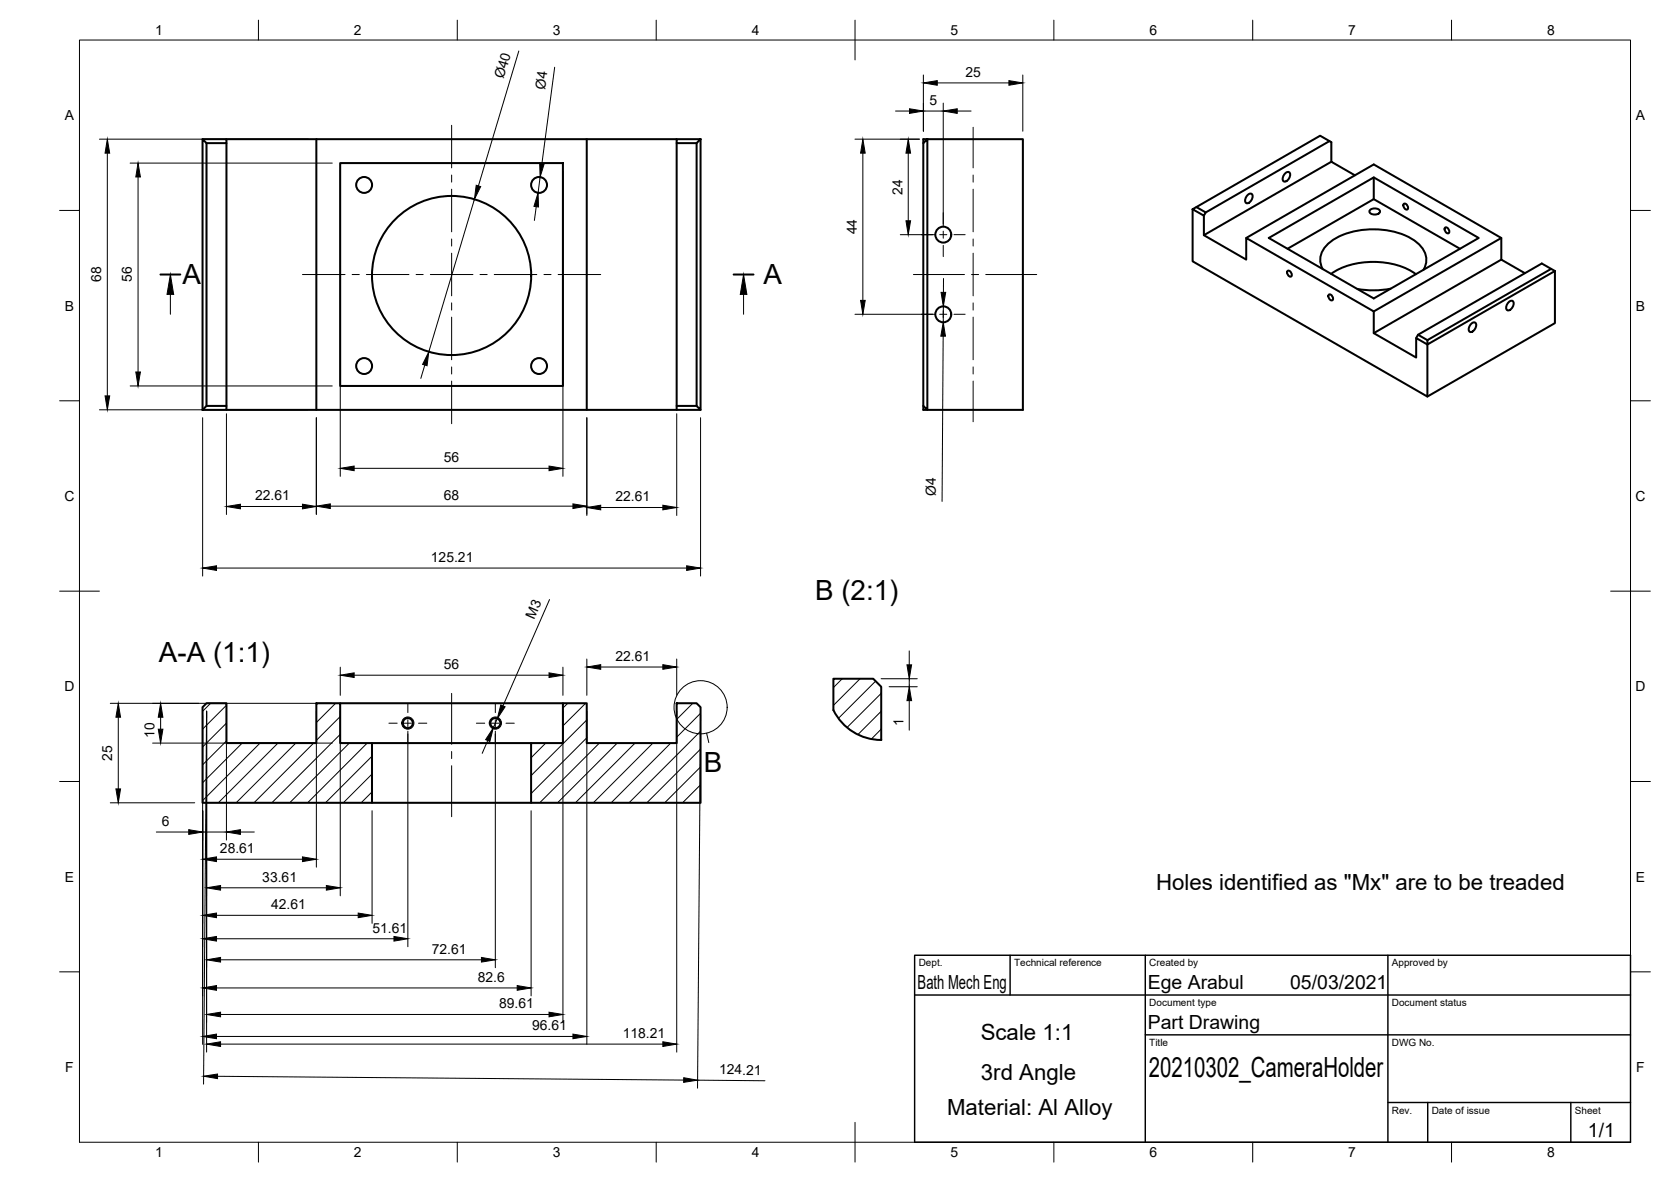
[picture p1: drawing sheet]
<svg xmlns="http://www.w3.org/2000/svg" width="420mm" height="297mm" viewBox="0 0 420 297" stroke-linecap="round" stroke-linejoin="round" font-family="sans-serif">
<!-- layer: Visible -->
<g fill="none" stroke="#000" stroke-width=".51">
<path d="M50.9 35h6v1h-5M56.9 35h113.2M56.9 36v66M79.5 35v68M147.5 35v68M170.1 35h6l-.9 1h-5.1zM170.1 36v66M176.1 35v68l-.9-1v-66M232.2 36v-1h1l-1 1v66l1 1v-68h24v68h-25v-1M334.3 35.5l-31.1 17.9M85.5 41h56v56h-56zM299.9 52.6l.9-.6 2.4 1.4-.5 .8z"/>
<path d="M299.9 52.6v13.1l59 34v-13.1l-2.8-1.7v5l-10.7-6.2v-5.4l-32-18.5v5.4l-10.7-6.1v-4.9M313.4 59.8l32-18.5 32.1 18.5v5.4l5.9 3.5M313.7 49a.69 .69 0 0 1 1.2-.1 1.65 1.65 0 0 1-1.6 2.1 1.52 1.52 0 0 1 .4-2zM323.2 43.6a.69 .69 0 0 1 1.1-.1 1.65 1.65 0 0 1-1.5 2.1 1.52 1.52 0 0 1 .4-2zM334.8 40.6l-32.1 18.5M340.7 44.1l-5.9-3.5v-4.9l-2.9-1.6-31.1 17.9M344.4 52.9a1.66 1.66 0 0 1 2.6 .2 1.55 1.55 0 0 1-2.7 0zM345.4 44.6l26.4 15.2-26.4 15.2-26.4-15.2 26.4-15.2v5.4l-21.7 12.5M345.4 50l21.7 12.5M353 51.2a.95 .95 0 0 1 .9 1.4 .95 .95 0 0 1-.9-1.4zM363.4 57.2a.95 .95 0 0 1 .8 1.4 .95 .95 0 0 1-.8-1.4zM377.5 59.8l-32.1 18.5"/>
<path d="M323.8 68a.95 .95 0 0 1 .8 1.5 .95 .95 0 0 1-.8-1.5zM332.6 67.6a5.1 5.1 0 0 1 1.8-6.7 19.6 19.6 0 0 1 15.5-2.8 12.5 12.5 0 0 1 7.9 4.5 4.7 4.7 0 0 1 .1 5.2M334.2 74a.95 .95 0 0 1 .8 1.5 .95 .95 0 0 1-.8-1.5zM334.7 68.8a20.1 20.1 0 0 1 21.3 .1M349.6 72.6a22.8 22.8 0 0 1-8.3 0M377.5 65.2l-32.1 18.5M379.4 75.9a.69 .69 0 0 1 1.1 0 1.65 1.65 0 0 1-1.5 2.1 1.52 1.52 0 0 1 .4-2.1zM390 67.6l-31.1 17.9v1.1l32.1-18.5M391 68.1l-3.3-1.9-31.1 17.9M391 68.1v13.1l-32.1 18.5M356.1 84.9l.5-.8 2.3 1.4M369.9 81.4a.69 .69 0 0 1 1.2-.1 1.65 1.65 0 0 1-1.5 2.1 1.52 1.52 0 0 1 .3-2z"/>
<path d="M51.9 102h5v1h-6zM51.9 102v-66l-1-1v68M56.9 103h119.2M175.2 102h-5.1v1M50.9 177.7l1-1h5v10h22.6v-10h6v10h8v15h-42.6zM85.5 176.7h56M141.5 176.7h6v10h22.6v-10h5.1l.9 1v24h-42.6v-15h8zM209.5 170.6h10.1l2 2v13.4a13.4 13.4 0 0 1-12-7.5zM93.5 186.7h40M93.5 201.7h40"/>
<circle cx="91.6" cy="46.5" r="2"/>
<circle cx="135.5" cy="46.5" r="2"/>
<circle cx="237.2" cy="59" r="2"/>
<circle cx="113.6" cy="69.2" r="20"/>
<circle cx="237.2" cy="79" r="2"/>
<circle cx="91.6" cy="92" r="2"/>
<circle cx="135.5" cy="92" r="2"/>
<circle cx="102.5" cy="181.7" r="1.26"/>
<circle cx="124.6" cy="181.7" r="1.26"/>
</g>
<!-- layer: Visible Narrow -->
<g fill="none" stroke="#000" stroke-width=".25">
<circle cx="102.5" cy="181.7" r="1.53"/>
<circle cx="124.6" cy="181.7" r="1.53"/>
</g>
<!-- layer: Border -->
<g fill="none" stroke="#000" stroke-width=".25">
<path d="M20 10.1h390v276.9h-390zM65 5.1v5M115 5.1v5M165 5.1v5M215 5.1v10M265 5.1v5M315 5.1v5M365 5.1v5M15 52.9h5M410 52.9h5M15 100.7h5M410 100.7h5"/>
<path d="M15 148.6h10M405 148.6h10M15 196.4h5M410 196.4h5M15 244.2h5M410 244.2h5M65 287v5M115 287v5M165 287v5M215 282.1v9.9M265 287v5M315 287v5"/>
<path d="M365 287v5"/>
</g>
<!-- layer: TitleBlock -->
<path d="M230 240.1h180v46.9h-180zM230 250h180M254 240.1v9.9M288 240.1v46.9M349 240.1v46.9M288 260.1h122M349 277.1h61M359 277.1v9.9M395 277.1v9.9" fill="none" stroke="#000" stroke-width=".36"/>
<!-- layer: Hatching -->
<g fill="none" stroke="#000" stroke-width=".25">
<path d="M52.9 176.7l-2 2M56.9 177.2l-6 6M79.9 176.7l-.4 .4M84.4 176.7l-4.9 4.9M142.7 176.7l-1.2 1.2M147.2 176.7l-5.7 5.7M174.2 176.7l-4 4.1M176.1 179.2l-5.9 6.1M211.8 170.6l-2.3 2.2M216.3 170.6l-6.8 6.7M220.2 171.2l-9.4 9.3M221.6 174.3l-8.6 8.5"/>
<path d="M221.6 178.8l-5.9 5.8M56.9 181.7l-6 6M56.9 186.2l-6 6M60.9 186.7l-10 10M65.4 186.7l-14.5 14.5M69.9 186.7l-15 15M74.4 186.7l-15 15M78.9 186.7l-15 15M85.6 180.1l-6.1 6M85.6 184.5l-17.3 17.2M87.8 186.7l-15 15M92.3 186.7l-15 15"/>
<path d="M93.6 190l-11.8 11.7M93.6 194.5l-7.3 7.2M93.6 199l-2.8 2.7M137.2 186.7l-3.7 3.7M147.6 180.9l-14.1 14M147.6 185.4l-14.1 14M150.7 186.7l-15 15M155.2 186.7l-15 15M159.7 186.7l-15 15M164.2 186.7l-15 15M168.7 186.7l-15 15M176.1 183.8l-17.9 17.9"/>
<path d="M176.1 188.2l-13.5 13.5M176.1 192.7l-9 9M176.1 197.2l-4.5 4.5M221.6 183.2l-2.5 2.5M176.1 201.7h.1"/>
</g>
<!-- layer: Annotations -->
<path d="M40.3 69h5M184.5 69h5" fill="none" stroke="#000" stroke-width=".51"/>
<g fill="none" stroke="#000" stroke-width=".25">
<path d="M42.8 74v5M187 74v5M177.7 184.3l.5 2.3"/>
<circle cx="176.2" cy="177.7" r="6.7"/>
</g>
<path d="M42.8 69l.9 5h-1.7zM187 69l.8 5h-1.7z" fill="#000" stroke="#000" stroke-width=".25"/>
<!-- layer: Dimensions -->
<g fill="none" stroke="#000" stroke-width=".25">
<path d="M130.5 12.8l-10.2 33.9M139.5 16.9l-3.2 24.1M232.2 18.8v14.2M257.2 18.8v14.2M25 35h52.6M27 38.5v61M215 35h16.2M217 38.5v37M225.2 27.9h3.5M228.4 38.5v17M232.2 27.9h5M235.7 20.8h18"/>
<path d="M237.2 25.9v31.1M240.7 27.9h3.5M32.7 41h50.8M34.7 44.5v49M85.6 43v76.7M119.3 50.1l-11.5 38.3M134.8 51.9l-.4 3.5M135.8 44.5l-.5 4M141.5 43v76.7M226.4 59h8.8M215 79h20.2M237.2 77v4"/>
<path d="M237.2 70v3.5M32.7 97h50.8M106.8 91.7l-1 3.4M237.2 84.5l-.3 41.5M25 103h52.6M50.9 105v39.8M56.9 104v25.3M79.5 105v24.3M89 117.7h49M147.6 105v24.5M170.2 104v25.5M176.1 105v39.8"/>
<path d="M60.5 127.3h15.6M83.1 127.2h61M151 127.5h15.7M54.4 142.8h118.3M138.2 150.7l-11.7 26.7M27.7 176.7h55.8M50.9 179.8v82.7M56.9 178.7v32.4M79.5 178.7v39.2M85.6 167.7v7M85.6 178.7v46.4M89 169.7h49"/>
<path d="M141.5 167.7v7M141.5 178.7v78.2M147.6 165.6v9.1M147.6 178.7v83.8M151 167.6h15.7M170.2 165.6v9.1M170.2 178.7v85.7M176.1 179.8l-.7 93.7M221.6 170.6h9M223.6 172.6h7M228.6 163.6v3.5M228.6 170.6v2"/>
<path d="M228.6 176.1v7.4M29.7 180.2v18.1M38.4 186.7h45.1M40.4 180.2v3M102.6 183.8v54.1M122.6 186.1l-1.4 3.2M124.5 183.8v59.4M125.1 180.6l-1.1 2.3M27.7 201.7h21.3M39.3 209.1h8.2M50.9 209.1h6M54.4 215.9h21.7"/>
<path d="M60.5 209.1h3.4M93.6 203.7v28.3M133.5 203.7v46.6M54.4 235.9h44.7M54.4 230h35.7M55.5 223.1h26.6M54.4 248.3h75.6M55.5 241.2h65.6M55.5 254.9h82.5M51.9 264.4v-85.7l-.7 93.7M54.4 260.5h89.7M54.7 270.5l117.2 .9"/>
<path d="M55.5 262.4h111.2M175.4 271.4l16.9 .2"/>
</g>
<g fill="#000" stroke="#000" stroke-width=".25">
<path d="M27 35l.6 3.5h-1.2zM217 35l.6 3.5h-1.2zM228.4 35l.6 3.5h-1.2zM228.7 27.3l3.5 .6-3.5 .6zM232.2 20.8l3.5-.5v1.1zM237.2 27.9l3.5-.6v1.2zM253.7 20.3l3.5 .5-3.5 .6zM34.7 41l.6 3.5h-1.2zM119.7 46.6l1.2 .3-1.6 3.2zM135.3 48.5l.1 3.5-1.1-.1zM135.7 41l1.1 .1-1 3.4zM227.8 55.5h1.2l-.6 3.5z"/>
<path d="M216.4 75.5h1.2l-.6 3.5zM236.6 73.5h1.2l-.6 3.5zM26.4 99.5h1.2l-.6 3.5zM34.1 93.5h1.2l-.6 3.5zM107.8 88.4l-.4 3.5-1.1-.3zM237.2 81l.5 3.5h-1.1zM85.6 117.7l3.4-.6v1.2zM138 117.1l3.5 .6-3.5 .6zM56.9 127.3l3.6-.6v1.2zM76.1 126.7l3.4 .6-3.4 .6zM79.5 127.2l3.6-.6v1.2zM144.1 126.6l3.5 .6-3.5 .6z"/>
<path d="M147.6 127.5l3.4-.5v1.1zM166.7 127l3.5 .5-3.5 .6zM50.9 142.8l3.5-.6v1.1zM172.7 142.2l3.4 .6-3.4 .5zM85.6 169.7l3.4-.6v1.2zM125.9 177.2l1.1 .4-1.9 3zM138 169.1l3.5 .6-3.5 .6zM147.6 167.6l3.4-.6v1.2zM166.7 167l3.5 .6-3.5 .6zM228 167.1h1.2l-.6 3.5zM228.6 172.6l.6 3.5h-1.2zM29.7 176.7l.6 3.5h-1.2z"/>
<path d="M29.1 198.3h1.2l-.6 3.4zM39.8 183.2h1.2l-.6 3.5zM40.4 176.7l.6 3.5h-1.2zM124 182.9l-.8 3.4-1.1-.4zM47.5 208.5l3.4 .6-3.4 .6zM50.9 215.9l3.5-.6v1.2zM56.9 209.1l3.6-.6v1.2zM76.1 215.3l3.4 .6-3.4 .6zM50.9 235.9l3.5-.6v1.2zM50.9 230l3.5-.5v1.1zM51.9 223.1l3.6-.6v1.2zM82.1 222.5l3.5 .6-3.5 .6z"/>
<path d="M90.1 229.5l3.5 .5-3.5 .6zM99.1 235.3l3.5 .6-3.5 .6zM50.9 260.5l3.5-.6v1.1zM50.9 248.3l3.5-.6v1.2zM51.9 241.2l3.6-.6v1.2zM51.9 254.9l3.6-.5v1.1zM121.1 240.6l3.4 .6-3.4 .6zM130 247.7l3.5 .6-3.5 .6zM138 254.4l3.5 .5-3.5 .6zM144.1 259.9l3.5 .6-3.5 .5zM51.2 270.5l3.5-.6v1.2zM51.9 262.4l3.6-.6v1.2z"/>
<path d="M166.7 261.8l3.5 .6-3.5 .6zM171.9 270.8l3.5 .6-3.5 .6z"/>
</g>
<!-- layer: Center Lines -->
<g fill="none" stroke="#000" stroke-width=".25">
<path d="M113.6 31.5v10.7M244.7 32v10.2M113.6 44v1.8M113.6 47.5v10.8M231.7 59h2.8M236.3 59h1.8M237.2 53.5v2.8M237.2 58.1v1.8M239.9 59h2.8M244.7 44v1.8M244.7 47.5v10.8M76.1 69h10.7"/>
<path d="M88.5 69h1.8M92.1 69h10.7M104.6 69h1.8M108.2 69h10.7M113.6 60.1v1.7M113.6 63.6v10.7M113.6 76.1v1.8M113.6 79.7v10.7M120.7 69h1.8M124.3 69h10.7M136.8 69h1.8M140.3 69h10.7"/>
<path d="M229.7 69h12.8M231.7 79h2.8M236.3 79h1.8M237.2 61.7v2.8M237.2 73.5v2.8M237.2 78.1v1.8M239.9 79h2.8M244.3 69h1.8M244.7 60.1v1.7M244.7 63.6v10.7M244.7 76.1v1.8M244.7 79.7v10.7"/>
<path d="M247.9 69h12.8M113.6 92.2v1.8M113.6 95.8v10.7M237.2 81.7v2.8M244.7 92.2v1.8M244.7 95.8v10.2M102.6 177v2.1M113.6 174.3v12.8M124.5 177v2.1M97.8 181.7h2.1M101.7 181.7h1.7M102.6 180.9v1.7"/>
<path d="M102.6 184.4v2.1M105.2 181.7h2.1M113.6 188.9v1.7M113.6 192.4v12.8M119.8 181.7h2.1M123.7 181.7h1.8M124.5 180.9v1.7M124.5 184.4v2.1M127.2 181.7h2.1"/>
</g>
<g font-size="7">
<text x="45.9" y="71.5">A</text>
<text x="192" y="71.5">A</text>
<text x="205" y="150.9">B (2:1)</text>
<text x="39.9" y="166.4">A-A (1:1)</text>
<text x="177" y="194.1">B</text>
<text x="288.8" y="270.6">20210302_CameraHolder</text>
</g>
<g font-size="5.6">
<text x="290.7" y="223.6">Holes identified as &quot;Mx&quot; are to be treaded</text>
<text x="246.6" y="261.4">Scale 1:1</text>
<text x="246.7" y="271.3">3rd Angle</text>
<text x="238.1" y="280.3">Material: Al Alloy</text>
</g>
<g font-size="4.9">
<text x="230.7" y="248.5">Bath Mech Eng</text>
<text x="288.6" y="248.5">Ege Arabul</text>
<text x="324.4" y="248.6">05/03/2021</text>
<text x="288.6" y="258.6">Part Drawing</text>
<text x="399.3" y="285.8">1/1</text>
</g>
<g font-size="3.5">
<text x="39" y="8.8">1</text>
<text x="89" y="8.8">2</text>
<text x="139" y="8.8">3</text>
<text x="189" y="8.8">4</text>
<text x="239" y="8.8">5</text>
<text x="289" y="8.8">6</text>
<text x="339" y="8.8">7</text>
<text x="389" y="8.8">8</text>
<text x="126.6" y="19.9" transform="rotate(-73 126.6 19.9)">Ø40</text>
<text x="137.1" y="22.6" transform="rotate(-83 137.1 22.6)">Ø4</text>
<text x="242.8" y="19.3">25</text>
<text x="233.7" y="26.4">5</text>
<text x="16.3" y="30.2">A</text>
<text x="411.3" y="30.2">A</text>
<text x="226.9" y="48.9" transform="rotate(-90 226.9 48.9)">24</text>
<text x="215.5" y="58.9" transform="rotate(-90 215.5 58.9)">44</text>
<text x="25.4" y="70.9" transform="rotate(-90 25.4 70.9)">68</text>
<text x="33.2" y="70.9" transform="rotate(-90 33.2 70.9)">56</text>
<text x="16.3" y="78">B</text>
<text x="411.3" y="78">B</text>
<text x="111.6" y="116.2">56</text>
<text x="16.2" y="125.9">C</text>
<text x="64.2" y="125.7">22.61</text>
<text x="111.6" y="125.7">68</text>
<text x="154.7" y="126">22.61</text>
<text x="235.3" y="124.7" transform="rotate(-90 235.3 124.7)">Ø4</text>
<text x="411.2" y="125.9">C</text>
<text x="108.4" y="141.2">125.21</text>
<text x="134.3" y="155.7" transform="rotate(-66 134.3 155.7)">M3</text>
<text x="154.7" y="166.1">22.61</text>
<text x="16.2" y="173.7">D</text>
<text x="111.6" y="168.1">56</text>
<text x="411.2" y="173.7">D</text>
<text x="38.8" y="185.5" transform="rotate(-90 38.8 185.5)">10</text>
<text x="227.1" y="182.4" transform="rotate(-90 227.1 182.4)">1</text>
<text x="28.2" y="191.2" transform="rotate(-90 28.2 191.2)">25</text>
<text x="40.7" y="207.5">6</text>
<text x="55.3" y="214.4">28.61</text>
<text x="16.3" y="221.6">E</text>
<text x="66" y="221.6">33.61</text>
<text x="411.3" y="221.6">E</text>
<text x="68.2" y="228.5">42.61</text>
<text x="93.7" y="234.4">51.61</text>
<text x="108.6" y="239.7">72.61</text>
<text x="120.1" y="246.7">82.6</text>
<text x="125.5" y="253.4">89.61</text>
<text x="133.8" y="258.9">96.61</text>
<text x="156.6" y="260.8">118.21</text>
<text x="16.4" y="269.4">F</text>
<text x="180.8" y="270">124.21</text>
<text x="411.4" y="269.4">F</text>
<text x="39" y="290.8">1</text>
<text x="89" y="290.8">2</text>
<text x="139" y="290.8">3</text>
<text x="189" y="290.8">4</text>
<text x="239" y="290.8">5</text>
<text x="289" y="290.8">6</text>
<text x="339" y="290.8">7</text>
<text x="389" y="290.8">8</text>
</g>
<g font-size="2.5">
<text x="231" y="242.9">Dept.</text>
<text x="255" y="242.9">Technical reference</text>
<text x="289" y="242.9">Created by</text>
<text x="350" y="242.9">Approved by</text>
<text x="289" y="252.8">Document type</text>
<text x="350" y="252.8">Document status</text>
<text x="289" y="262.9">Title</text>
<text x="350" y="262.9">DWG No.</text>
<text x="350" y="279.9">Rev.</text>
<text x="360" y="279.9">Date of issue</text>
<text x="396" y="279.9">Sheet</text>
</g>
</svg>
